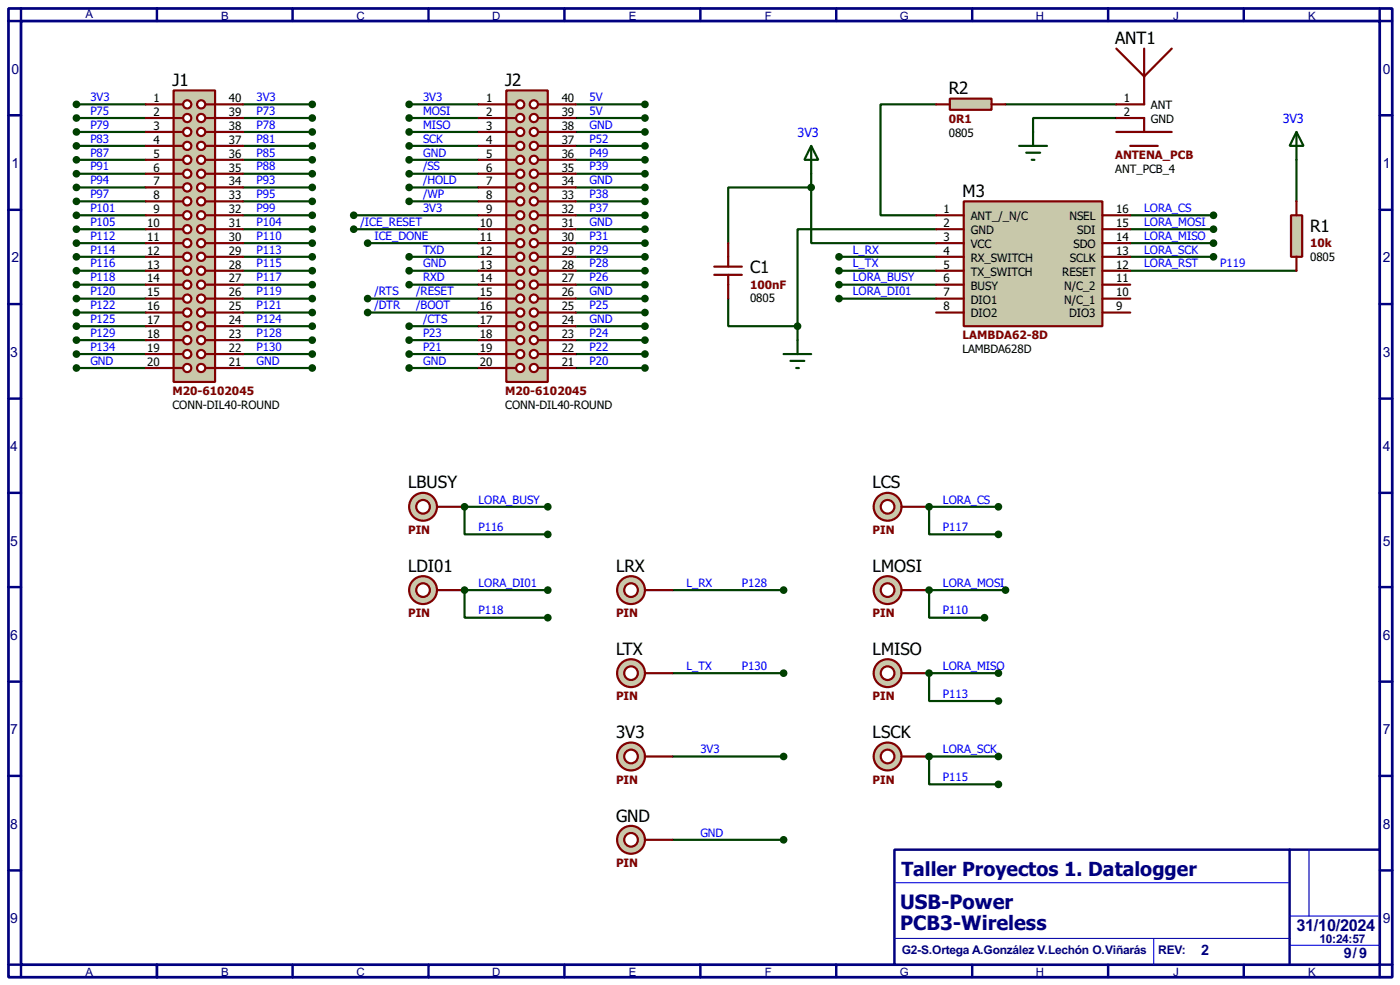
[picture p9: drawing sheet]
<svg xmlns="http://www.w3.org/2000/svg" width="256mm" height="180mm" viewBox="0 0 256 180" stroke-linecap="round" stroke-linejoin="round" font-family="sans-serif">
<path d="M1.6 1.6h253.5v177.3h-253.5zM3.9 3.9h248.9v172.7h-248.9z" fill="none" stroke="#000080" stroke-width=".5"/>
<path d="M3.9 1.6v2.3h-2.3M28.8 1.6v2.3" fill="none" stroke="#000080" stroke-width=".45"/>
<path d="M163.9 155.5h88.9v21.1h-88.9z" fill="#fff" stroke="#000080" stroke-width=".45"/>
<g fill="none" stroke="#000080" stroke-width=".45">
<path d="M53.6 1.6v2.3M78.5 1.6v2.3M103.4 1.6v2.3M128.3 1.6v2.3M153.2 1.6v2.3M178.1 1.6v2.3M203 1.6v2.3M227.9 1.6v2.3M252.8 1.6v2.3h2.3M1.6 21.1h2.3M1.6 38.4h2.3M252.8 21.1h2.3"/>
<path d="M252.8 38.4h2.3M1.6 55.7h2.3M252.8 55.7h2.3M1.6 73h2.3M252.8 73h2.3M1.6 90.2h2.3M252.8 90.2h2.3M1.6 107.5h2.3M252.8 107.5h2.3M1.6 124.8h2.3M252.8 124.8h2.3M1.6 142h2.3"/>
<path d="M1.6 159.3h2.3M236.3 155.5v21.1M252.8 142h2.3M252.8 159.3h2.3M1.6 176.6h2.3v2.3M28.8 176.6v2.3M53.6 176.6v2.3M78.5 176.6v2.3M103.4 176.6v2.3M128.3 176.6v2.3M153.2 176.6v2.3M178.1 176.6v2.3"/>
<path d="M203 176.6v2.3M227.9 176.6v2.3M255.1 176.6h-2.3v2.3"/>
</g>
<path d="M239.8 155.5v12.2M163.9 171.8h72.4M164.1 161.6h71.9M211.4 171.8v4.8M236.3 167.7h16.2M236.3 173h16.5" fill="none" stroke="#0000c0" stroke-width=".2"/>
<g fill="none" stroke="#004000" stroke-width=".4">
<path d="M14 19.1h12.7M44.5 19.1h12.7M75 19.1h12.7M171.5 19.1h-10.2v20.3h10.2M14 21.6h12.7M14 24.2h12.7M14 26.7h12.7M14 29.3h12.7M14 31.8h12.7M14 34.3h12.7M14 36.9h12.7M14 39.4h12.7"/>
<path d="M44.5 21.6h12.7M44.5 24.2h12.7M44.5 26.7h12.7M44.5 29.3h12.7M44.5 31.8h12.7M44.5 34.3h12.7M44.5 36.9h12.7M44.5 39.4h12.7M64.8 39.4h22.9M75 21.6h12.7M75 24.2h12.7M75 26.7h12.7"/>
<path d="M75 29.3h12.7M75 31.8h12.7M75 34.3h12.7M75 36.9h12.7M105.5 21.6h12.7M105.5 24.2h12.7M105.5 26.7h12.7M105.5 29.3h12.7M105.5 31.8h12.7M105.5 34.3h12.7M105.5 36.9h12.7M105.5 39.4h12.7"/>
<path d="M148.6 34.3v10.2h22.9M148.6 34.3h-15.2v10.2M148.6 31.8v2.5M207.1 39.4h15.2M237.5 29.3v7.6M14 42h12.7M14 44.5h12.7M14 47h12.7M14 49.6h12.7M14 52.1h12.7M14 54.7h12.7M14 57.2h12.7"/>
<path d="M14 59.7h12.7M44.5 42h12.7M44.5 44.5h12.7M44.5 47h12.7M44.5 49.6h12.7M44.5 52.1h12.7M44.5 54.7h12.7M44.5 57.2h12.7M44.5 59.7h12.7M64.8 42h22.9M67.4 44.5h20.3M67.4 54.7h20.3"/>
<path d="M67.4 57.2h20.3M75 47h12.7M75 49.6h12.7M75 52.1h12.7M75 59.7h12.7M105.5 42h12.7M105.5 44.5h12.7M105.5 47h12.7M105.5 49.6h12.7M105.5 52.1h12.7M105.5 54.7h12.7M105.5 57.2h12.7"/>
<path d="M105.5 59.7h12.7M133.4 54.7v5h12.7M146.1 59.7v2.6M153.7 47h17.8M153.7 49.6h17.8M153.7 52.1h17.8M153.7 54.7h17.8M171.5 42h-25.4v17.7M207.1 42h15.2M207.1 44.5h15.2M207.1 47h15.2M207.1 49.6h30.4"/>
<path d="M14 62.3h12.7M14 64.8h12.7M14 67.4h12.7M44.5 62.3h12.7M44.5 64.8h12.7M44.5 67.4h12.7M75 62.3h12.7M75 64.8h12.7M75 67.4h12.7M105.5 62.3h12.7M105.5 64.8h12.7M105.5 67.4h12.7"/>
<path d="M85.1 92.8h15.3"/>
</g>
<circle cx="85.1" cy="92.8" r=".2" fill="#004000"/>
<path d="M85.1 92.8v5h15.3M85.1 108h15.3" fill="none" stroke="#004000" stroke-width=".4"/>
<circle cx="85.1" cy="108" r=".2" fill="#004000"/>
<path d="M170.2 92.8h12.7M85.1 108v5.1h15.3M123.2 108h20.4M123.2 123.2h20.4M123.2 138.5h20.4M123.2 153.7h20.4" fill="none" stroke="#004000" stroke-width=".4"/>
<circle cx="170.2" cy="92.8" r=".2" fill="#004000"/>
<path d="M170.2 92.8v5h12.7M170.2 108h14" fill="none" stroke="#004000" stroke-width=".4"/>
<circle cx="170.2" cy="108" r=".2" fill="#004000"/>
<path d="M170.2 108v5.1h10.2M170.2 123.2h12.7" fill="none" stroke="#004000" stroke-width=".4"/>
<circle cx="170.2" cy="123.2" r=".2" fill="#004000"/>
<path d="M170.2 123.2v5.1h12.7M170.2 138.5h12.7" fill="none" stroke="#004000" stroke-width=".4"/>
<circle cx="170.2" cy="138.5" r=".2" fill="#004000"/>
<path d="M105.5 19.1h12.7M184.2 19.1h20.3M204.5 21.6h-15.2v2.6M170.2 138.5v5.1h12.7" fill="none" stroke="#004000" stroke-width=".4"/>
<path d="M31.8 16.6h7.6v53.3h-7.6z" fill="#c8c8aa" stroke="#800000" stroke-width=".4"/>
<path d="M31.8 19.1h1.8" fill="none" stroke="#800000" stroke-width=".4"/>
<circle cx="34.3" cy="19.1" r=".75" fill="#feffff" stroke="#800000" stroke-width=".4"/>
<path d="M31.8 21.6h1.8" fill="none" stroke="#800000" stroke-width=".4"/>
<circle cx="34.3" cy="21.6" r=".75" fill="#feffff" stroke="#800000" stroke-width=".4"/>
<path d="M31.8 24.2h1.8" fill="none" stroke="#800000" stroke-width=".4"/>
<circle cx="34.3" cy="24.2" r=".75" fill="#feffff" stroke="#800000" stroke-width=".4"/>
<path d="M31.8 26.7h1.8" fill="none" stroke="#800000" stroke-width=".4"/>
<circle cx="34.3" cy="26.7" r=".75" fill="#feffff" stroke="#800000" stroke-width=".4"/>
<path d="M37.6 19.1h1.8" fill="none" stroke="#800000" stroke-width=".4"/>
<circle cx="36.8" cy="19.1" r=".75" fill="#feffff" stroke="#800000" stroke-width=".4"/>
<path d="M37.6 21.6h1.8" fill="none" stroke="#800000" stroke-width=".4"/>
<circle cx="36.8" cy="21.6" r=".75" fill="#feffff" stroke="#800000" stroke-width=".4"/>
<path d="M37.6 24.2h1.8" fill="none" stroke="#800000" stroke-width=".4"/>
<circle cx="36.8" cy="24.2" r=".75" fill="#feffff" stroke="#800000" stroke-width=".4"/>
<path d="M37.6 26.7h1.8" fill="none" stroke="#800000" stroke-width=".4"/>
<circle cx="36.8" cy="26.7" r=".75" fill="#feffff" stroke="#800000" stroke-width=".4"/>
<path d="M31.8 29.3h1.8" fill="none" stroke="#800000" stroke-width=".4"/>
<circle cx="34.3" cy="29.3" r=".75" fill="#feffff" stroke="#800000" stroke-width=".4"/>
<path d="M37.6 29.3h1.8" fill="none" stroke="#800000" stroke-width=".4"/>
<circle cx="36.8" cy="29.3" r=".75" fill="#feffff" stroke="#800000" stroke-width=".4"/>
<path d="M31.8 31.8h1.8" fill="none" stroke="#800000" stroke-width=".4"/>
<circle cx="34.3" cy="31.8" r=".75" fill="#feffff" stroke="#800000" stroke-width=".4"/>
<path d="M37.6 31.8h1.8" fill="none" stroke="#800000" stroke-width=".4"/>
<circle cx="36.8" cy="31.8" r=".75" fill="#feffff" stroke="#800000" stroke-width=".4"/>
<path d="M31.8 34.3h1.8" fill="none" stroke="#800000" stroke-width=".4"/>
<circle cx="34.3" cy="34.3" r=".75" fill="#feffff" stroke="#800000" stroke-width=".4"/>
<path d="M37.6 34.3h1.8" fill="none" stroke="#800000" stroke-width=".4"/>
<circle cx="36.8" cy="34.3" r=".75" fill="#feffff" stroke="#800000" stroke-width=".4"/>
<path d="M31.8 36.9h1.8" fill="none" stroke="#800000" stroke-width=".4"/>
<circle cx="34.3" cy="36.9" r=".75" fill="#feffff" stroke="#800000" stroke-width=".4"/>
<path d="M37.6 36.9h1.8" fill="none" stroke="#800000" stroke-width=".4"/>
<circle cx="36.8" cy="36.9" r=".75" fill="#feffff" stroke="#800000" stroke-width=".4"/>
<path d="M31.8 39.4h1.8" fill="none" stroke="#800000" stroke-width=".4"/>
<circle cx="34.3" cy="39.4" r=".75" fill="#feffff" stroke="#800000" stroke-width=".4"/>
<path d="M37.6 39.4h1.8" fill="none" stroke="#800000" stroke-width=".4"/>
<circle cx="36.8" cy="39.4" r=".75" fill="#feffff" stroke="#800000" stroke-width=".4"/>
<path d="M31.8 42h1.8" fill="none" stroke="#800000" stroke-width=".4"/>
<circle cx="34.3" cy="42" r=".75" fill="#feffff" stroke="#800000" stroke-width=".4"/>
<path d="M37.6 42h1.8" fill="none" stroke="#800000" stroke-width=".4"/>
<circle cx="36.8" cy="42" r=".75" fill="#feffff" stroke="#800000" stroke-width=".4"/>
<path d="M31.8 44.5h1.8" fill="none" stroke="#800000" stroke-width=".4"/>
<circle cx="34.3" cy="44.5" r=".75" fill="#feffff" stroke="#800000" stroke-width=".4"/>
<path d="M37.6 44.5h1.8" fill="none" stroke="#800000" stroke-width=".4"/>
<circle cx="36.8" cy="44.5" r=".75" fill="#feffff" stroke="#800000" stroke-width=".4"/>
<path d="M31.8 47h1.8" fill="none" stroke="#800000" stroke-width=".4"/>
<circle cx="34.3" cy="47" r=".75" fill="#feffff" stroke="#800000" stroke-width=".4"/>
<path d="M37.6 47h1.8" fill="none" stroke="#800000" stroke-width=".4"/>
<circle cx="36.8" cy="47" r=".75" fill="#feffff" stroke="#800000" stroke-width=".4"/>
<path d="M31.8 49.6h1.8" fill="none" stroke="#800000" stroke-width=".4"/>
<circle cx="34.3" cy="49.6" r=".75" fill="#feffff" stroke="#800000" stroke-width=".4"/>
<path d="M37.6 49.6h1.8" fill="none" stroke="#800000" stroke-width=".4"/>
<circle cx="36.8" cy="49.6" r=".75" fill="#feffff" stroke="#800000" stroke-width=".4"/>
<path d="M31.8 52.1h1.8" fill="none" stroke="#800000" stroke-width=".4"/>
<circle cx="34.3" cy="52.1" r=".75" fill="#feffff" stroke="#800000" stroke-width=".4"/>
<path d="M37.6 52.1h1.8" fill="none" stroke="#800000" stroke-width=".4"/>
<circle cx="36.8" cy="52.1" r=".75" fill="#feffff" stroke="#800000" stroke-width=".4"/>
<path d="M31.8 54.7h1.8" fill="none" stroke="#800000" stroke-width=".4"/>
<circle cx="34.3" cy="54.7" r=".75" fill="#feffff" stroke="#800000" stroke-width=".4"/>
<path d="M37.6 54.7h1.8" fill="none" stroke="#800000" stroke-width=".4"/>
<circle cx="36.8" cy="54.7" r=".75" fill="#feffff" stroke="#800000" stroke-width=".4"/>
<path d="M31.8 57.2h1.8" fill="none" stroke="#800000" stroke-width=".4"/>
<circle cx="34.3" cy="57.2" r=".75" fill="#feffff" stroke="#800000" stroke-width=".4"/>
<path d="M37.6 57.2h1.8" fill="none" stroke="#800000" stroke-width=".4"/>
<circle cx="36.8" cy="57.2" r=".75" fill="#feffff" stroke="#800000" stroke-width=".4"/>
<path d="M31.8 59.7h1.8" fill="none" stroke="#800000" stroke-width=".4"/>
<circle cx="34.3" cy="59.7" r=".75" fill="#feffff" stroke="#800000" stroke-width=".4"/>
<path d="M37.6 59.7h1.8" fill="none" stroke="#800000" stroke-width=".4"/>
<circle cx="36.8" cy="59.7" r=".75" fill="#feffff" stroke="#800000" stroke-width=".4"/>
<path d="M31.8 62.3h1.8" fill="none" stroke="#800000" stroke-width=".4"/>
<circle cx="34.3" cy="62.3" r=".75" fill="#feffff" stroke="#800000" stroke-width=".4"/>
<path d="M37.6 62.3h1.8" fill="none" stroke="#800000" stroke-width=".4"/>
<circle cx="36.8" cy="62.3" r=".75" fill="#feffff" stroke="#800000" stroke-width=".4"/>
<path d="M31.8 64.8h1.8" fill="none" stroke="#800000" stroke-width=".4"/>
<circle cx="34.3" cy="64.8" r=".75" fill="#feffff" stroke="#800000" stroke-width=".4"/>
<path d="M37.6 64.8h1.8" fill="none" stroke="#800000" stroke-width=".4"/>
<circle cx="36.8" cy="64.8" r=".75" fill="#feffff" stroke="#800000" stroke-width=".4"/>
<path d="M31.8 67.4h1.8" fill="none" stroke="#800000" stroke-width=".4"/>
<circle cx="34.3" cy="67.4" r=".75" fill="#feffff" stroke="#800000" stroke-width=".4"/>
<path d="M37.6 67.4h1.8" fill="none" stroke="#800000" stroke-width=".4"/>
<circle cx="36.8" cy="67.4" r=".75" fill="#feffff" stroke="#800000" stroke-width=".4"/>
<g fill="none" stroke="#800000" stroke-width=".4">
<path d="M26.7 19.1h5.1M39.4 19.1h5.1M26.7 21.6h5.1M26.7 24.2h5.1M26.7 26.7h5.1M26.7 29.3h5.1M26.7 31.8h5.1M26.7 34.3h5.1M26.7 36.9h5.1M26.7 39.4h5.1M39.4 21.6h5.1M39.4 24.2h5.1"/>
<path d="M39.4 26.7h5.1M39.4 29.3h5.1M39.4 31.8h5.1M39.4 34.3h5.1M39.4 36.9h5.1M39.4 39.4h5.1M26.7 42h5.1M26.7 44.5h5.1M26.7 47h5.1M26.7 49.6h5.1M26.7 52.1h5.1M26.7 54.7h5.1"/>
<path d="M26.7 57.2h5.1M26.7 59.7h5.1M39.4 42h5.1M39.4 44.5h5.1M39.4 47h5.1M39.4 49.6h5.1M39.4 52.1h5.1M39.4 54.7h5.1M39.4 57.2h5.1M39.4 59.7h5.1M26.7 62.3h5.1M26.7 64.8h5.1"/>
<path d="M26.7 67.4h5.1M39.4 62.3h5.1M39.4 64.8h5.1M39.4 67.4h5.1"/>
</g>
<path d="M92.8 16.6h7.6v53.3h-7.6z" fill="#c8c8aa" stroke="#800000" stroke-width=".4"/>
<path d="M92.8 19.1h1.7" fill="none" stroke="#800000" stroke-width=".4"/>
<circle cx="95.3" cy="19.1" r=".75" fill="#feffff" stroke="#800000" stroke-width=".4"/>
<path d="M92.8 21.6h1.7" fill="none" stroke="#800000" stroke-width=".4"/>
<circle cx="95.3" cy="21.6" r=".75" fill="#feffff" stroke="#800000" stroke-width=".4"/>
<path d="M92.8 24.2h1.7" fill="none" stroke="#800000" stroke-width=".4"/>
<circle cx="95.3" cy="24.2" r=".75" fill="#feffff" stroke="#800000" stroke-width=".4"/>
<path d="M92.8 26.7h1.7" fill="none" stroke="#800000" stroke-width=".4"/>
<circle cx="95.3" cy="26.7" r=".75" fill="#feffff" stroke="#800000" stroke-width=".4"/>
<path d="M98.6 19.1h1.8" fill="none" stroke="#800000" stroke-width=".4"/>
<circle cx="97.8" cy="19.1" r=".75" fill="#feffff" stroke="#800000" stroke-width=".4"/>
<path d="M98.6 21.6h1.8" fill="none" stroke="#800000" stroke-width=".4"/>
<circle cx="97.8" cy="21.6" r=".75" fill="#feffff" stroke="#800000" stroke-width=".4"/>
<path d="M98.6 24.2h1.8" fill="none" stroke="#800000" stroke-width=".4"/>
<circle cx="97.8" cy="24.2" r=".75" fill="#feffff" stroke="#800000" stroke-width=".4"/>
<path d="M98.6 26.7h1.8" fill="none" stroke="#800000" stroke-width=".4"/>
<circle cx="97.8" cy="26.7" r=".75" fill="#feffff" stroke="#800000" stroke-width=".4"/>
<path d="M92.8 29.3h1.7" fill="none" stroke="#800000" stroke-width=".4"/>
<circle cx="95.3" cy="29.3" r=".75" fill="#feffff" stroke="#800000" stroke-width=".4"/>
<path d="M98.6 29.3h1.8" fill="none" stroke="#800000" stroke-width=".4"/>
<circle cx="97.8" cy="29.3" r=".75" fill="#feffff" stroke="#800000" stroke-width=".4"/>
<path d="M92.8 31.8h1.7" fill="none" stroke="#800000" stroke-width=".4"/>
<circle cx="95.3" cy="31.8" r=".75" fill="#feffff" stroke="#800000" stroke-width=".4"/>
<path d="M98.6 31.8h1.8" fill="none" stroke="#800000" stroke-width=".4"/>
<circle cx="97.8" cy="31.8" r=".75" fill="#feffff" stroke="#800000" stroke-width=".4"/>
<path d="M92.8 34.3h1.7" fill="none" stroke="#800000" stroke-width=".4"/>
<circle cx="95.3" cy="34.3" r=".75" fill="#feffff" stroke="#800000" stroke-width=".4"/>
<path d="M98.6 34.3h1.8" fill="none" stroke="#800000" stroke-width=".4"/>
<circle cx="97.8" cy="34.3" r=".75" fill="#feffff" stroke="#800000" stroke-width=".4"/>
<path d="M92.8 36.9h1.7" fill="none" stroke="#800000" stroke-width=".4"/>
<circle cx="95.3" cy="36.9" r=".75" fill="#feffff" stroke="#800000" stroke-width=".4"/>
<path d="M98.6 36.9h1.8" fill="none" stroke="#800000" stroke-width=".4"/>
<circle cx="97.8" cy="36.9" r=".75" fill="#feffff" stroke="#800000" stroke-width=".4"/>
<path d="M92.8 39.4h1.7" fill="none" stroke="#800000" stroke-width=".4"/>
<circle cx="95.3" cy="39.4" r=".75" fill="#feffff" stroke="#800000" stroke-width=".4"/>
<path d="M98.6 39.4h1.8" fill="none" stroke="#800000" stroke-width=".4"/>
<circle cx="97.8" cy="39.4" r=".75" fill="#feffff" stroke="#800000" stroke-width=".4"/>
<path d="M92.8 42h1.7" fill="none" stroke="#800000" stroke-width=".4"/>
<circle cx="95.3" cy="42" r=".75" fill="#feffff" stroke="#800000" stroke-width=".4"/>
<path d="M98.6 42h1.8" fill="none" stroke="#800000" stroke-width=".4"/>
<circle cx="97.8" cy="42" r=".75" fill="#feffff" stroke="#800000" stroke-width=".4"/>
<path d="M92.8 44.5h1.7" fill="none" stroke="#800000" stroke-width=".4"/>
<circle cx="95.3" cy="44.5" r=".75" fill="#feffff" stroke="#800000" stroke-width=".4"/>
<path d="M98.6 44.5h1.8" fill="none" stroke="#800000" stroke-width=".4"/>
<circle cx="97.8" cy="44.5" r=".75" fill="#feffff" stroke="#800000" stroke-width=".4"/>
<path d="M92.8 47h1.7" fill="none" stroke="#800000" stroke-width=".4"/>
<circle cx="95.3" cy="47" r=".75" fill="#feffff" stroke="#800000" stroke-width=".4"/>
<path d="M98.6 47h1.8" fill="none" stroke="#800000" stroke-width=".4"/>
<circle cx="97.8" cy="47" r=".75" fill="#feffff" stroke="#800000" stroke-width=".4"/>
<path d="M92.8 49.6h1.7" fill="none" stroke="#800000" stroke-width=".4"/>
<circle cx="95.3" cy="49.6" r=".75" fill="#feffff" stroke="#800000" stroke-width=".4"/>
<path d="M98.6 49.6h1.8" fill="none" stroke="#800000" stroke-width=".4"/>
<circle cx="97.8" cy="49.6" r=".75" fill="#feffff" stroke="#800000" stroke-width=".4"/>
<path d="M92.8 52.1h1.7" fill="none" stroke="#800000" stroke-width=".4"/>
<circle cx="95.3" cy="52.1" r=".75" fill="#feffff" stroke="#800000" stroke-width=".4"/>
<path d="M98.6 52.1h1.8" fill="none" stroke="#800000" stroke-width=".4"/>
<circle cx="97.8" cy="52.1" r=".75" fill="#feffff" stroke="#800000" stroke-width=".4"/>
<path d="M92.8 54.7h1.7" fill="none" stroke="#800000" stroke-width=".4"/>
<circle cx="95.3" cy="54.7" r=".75" fill="#feffff" stroke="#800000" stroke-width=".4"/>
<path d="M98.6 54.7h1.8" fill="none" stroke="#800000" stroke-width=".4"/>
<circle cx="97.8" cy="54.7" r=".75" fill="#feffff" stroke="#800000" stroke-width=".4"/>
<path d="M92.8 57.2h1.7" fill="none" stroke="#800000" stroke-width=".4"/>
<circle cx="95.3" cy="57.2" r=".75" fill="#feffff" stroke="#800000" stroke-width=".4"/>
<path d="M98.6 57.2h1.8" fill="none" stroke="#800000" stroke-width=".4"/>
<circle cx="97.8" cy="57.2" r=".75" fill="#feffff" stroke="#800000" stroke-width=".4"/>
<path d="M92.8 59.7h1.7" fill="none" stroke="#800000" stroke-width=".4"/>
<circle cx="95.3" cy="59.7" r=".75" fill="#feffff" stroke="#800000" stroke-width=".4"/>
<path d="M98.6 59.7h1.8" fill="none" stroke="#800000" stroke-width=".4"/>
<circle cx="97.8" cy="59.7" r=".75" fill="#feffff" stroke="#800000" stroke-width=".4"/>
<path d="M92.8 62.3h1.7" fill="none" stroke="#800000" stroke-width=".4"/>
<circle cx="95.3" cy="62.3" r=".75" fill="#feffff" stroke="#800000" stroke-width=".4"/>
<path d="M98.6 62.3h1.8" fill="none" stroke="#800000" stroke-width=".4"/>
<circle cx="97.8" cy="62.3" r=".75" fill="#feffff" stroke="#800000" stroke-width=".4"/>
<path d="M92.8 64.8h1.7" fill="none" stroke="#800000" stroke-width=".4"/>
<circle cx="95.3" cy="64.8" r=".75" fill="#feffff" stroke="#800000" stroke-width=".4"/>
<path d="M98.6 64.8h1.8" fill="none" stroke="#800000" stroke-width=".4"/>
<circle cx="97.8" cy="64.8" r=".75" fill="#feffff" stroke="#800000" stroke-width=".4"/>
<path d="M92.8 67.4h1.7" fill="none" stroke="#800000" stroke-width=".4"/>
<circle cx="95.3" cy="67.4" r=".75" fill="#feffff" stroke="#800000" stroke-width=".4"/>
<path d="M98.6 67.4h1.8" fill="none" stroke="#800000" stroke-width=".4"/>
<circle cx="97.8" cy="67.4" r=".75" fill="#feffff" stroke="#800000" stroke-width=".4"/>
<g fill="none" stroke="#800000" stroke-width=".4">
<path d="M87.7 19.1h5.1M100.4 19.1h5.1M87.7 21.6h5.1M87.7 24.2h5.1M87.7 26.7h5.1M87.7 29.3h5.1M87.7 31.8h5.1M87.7 34.3h5.1M87.7 36.9h5.1M87.7 39.4h5.1M100.4 21.6h5.1M100.4 24.2h5.1"/>
<path d="M100.4 26.7h5.1M100.4 29.3h5.1M100.4 31.8h5.1M100.4 34.3h5.1M100.4 36.9h5.1M100.4 39.4h5.1M87.7 42h5.1M87.7 44.5h5.1M87.7 47h5.1M87.7 49.6h5.1M87.7 52.1h5.1M87.7 54.7h5.1"/>
<path d="M87.7 57.2h5.1M87.7 59.7h5.1M100.4 42h5.1M100.4 44.5h5.1M100.4 47h5.1M100.4 49.6h5.1M100.4 52.1h5.1M100.4 54.7h5.1M100.4 57.2h5.1M100.4 59.7h5.1M87.7 62.3h5.1M87.7 64.8h5.1"/>
<path d="M87.7 67.4h5.1M100.4 62.3h5.1M100.4 64.8h5.1M100.4 67.4h5.1"/>
</g>
<g fill="#004000" stroke="#004000" stroke-width=".4">
<circle cx="14" cy="19.1" r=".5"/>
<circle cx="14" cy="21.6" r=".5"/>
<circle cx="14" cy="24.2" r=".5"/>
<circle cx="14" cy="26.7" r=".5"/>
<circle cx="14" cy="29.3" r=".5"/>
<circle cx="14" cy="31.8" r=".5"/>
<circle cx="14" cy="34.3" r=".5"/>
<circle cx="14" cy="36.9" r=".5"/>
<circle cx="14" cy="39.4" r=".5"/>
<circle cx="14" cy="42" r=".5"/>
<circle cx="14" cy="44.5" r=".5"/>
<circle cx="14" cy="47" r=".5"/>
<circle cx="14" cy="49.6" r=".5"/>
<circle cx="14" cy="52.1" r=".5"/>
<circle cx="14" cy="54.7" r=".5"/>
<circle cx="14" cy="57.2" r=".5"/>
<circle cx="14" cy="59.7" r=".5"/>
<circle cx="14" cy="62.3" r=".5"/>
<circle cx="14" cy="64.8" r=".5"/>
<circle cx="14" cy="67.4" r=".5"/>
<circle cx="57.2" cy="19.1" r=".5"/>
<circle cx="57.2" cy="21.6" r=".5"/>
<circle cx="57.2" cy="24.2" r=".5"/>
<circle cx="57.2" cy="26.7" r=".5"/>
<circle cx="57.2" cy="29.3" r=".5"/>
<circle cx="57.2" cy="31.8" r=".5"/>
<circle cx="57.2" cy="34.3" r=".5"/>
<circle cx="57.2" cy="36.9" r=".5"/>
<circle cx="57.2" cy="39.4" r=".5"/>
<circle cx="57.2" cy="42" r=".5"/>
<circle cx="57.2" cy="44.5" r=".5"/>
<circle cx="57.2" cy="47" r=".5"/>
<circle cx="57.2" cy="49.6" r=".5"/>
<circle cx="57.2" cy="52.1" r=".5"/>
<circle cx="57.2" cy="54.7" r=".5"/>
<circle cx="57.2" cy="57.2" r=".5"/>
<circle cx="57.2" cy="59.7" r=".5"/>
<circle cx="57.2" cy="62.3" r=".5"/>
<circle cx="57.2" cy="64.8" r=".5"/>
<circle cx="57.2" cy="67.4" r=".5"/>
<circle cx="74.9" cy="19.1" r=".5"/>
<circle cx="74.9" cy="21.6" r=".5"/>
<circle cx="74.9" cy="24.2" r=".5"/>
<circle cx="74.9" cy="26.7" r=".5"/>
<circle cx="74.9" cy="29.3" r=".5"/>
<circle cx="74.9" cy="31.8" r=".5"/>
<circle cx="74.9" cy="34.3" r=".5"/>
<circle cx="74.9" cy="36.9" r=".5"/>
<circle cx="64.8" cy="39.4" r=".5"/>
<circle cx="64.8" cy="42" r=".5"/>
<circle cx="67.3" cy="44.5" r=".5"/>
<circle cx="74.9" cy="47" r=".5"/>
<circle cx="74.9" cy="49.6" r=".5"/>
<circle cx="74.9" cy="52.1" r=".5"/>
<circle cx="67.3" cy="54.7" r=".5"/>
<circle cx="67.3" cy="57.2" r=".5"/>
<circle cx="74.9" cy="59.7" r=".5"/>
<circle cx="74.9" cy="62.3" r=".5"/>
<circle cx="74.9" cy="64.8" r=".5"/>
<circle cx="74.9" cy="67.4" r=".5"/>
<circle cx="118.1" cy="21.6" r=".5"/>
<circle cx="118.1" cy="24.2" r=".5"/>
<circle cx="118.1" cy="26.7" r=".5"/>
<circle cx="118.1" cy="29.3" r=".5"/>
<circle cx="118.1" cy="31.8" r=".5"/>
<circle cx="118.1" cy="34.3" r=".5"/>
<circle cx="118.1" cy="36.9" r=".5"/>
<circle cx="118.1" cy="39.4" r=".5"/>
<circle cx="118.1" cy="42" r=".5"/>
<circle cx="118.1" cy="44.5" r=".5"/>
<circle cx="118.1" cy="47" r=".5"/>
<circle cx="118.1" cy="49.6" r=".5"/>
<circle cx="118.1" cy="52.1" r=".5"/>
<circle cx="118.1" cy="54.7" r=".5"/>
<circle cx="118.1" cy="57.2" r=".5"/>
<circle cx="118.1" cy="59.7" r=".5"/>
<circle cx="118.1" cy="62.3" r=".5"/>
<circle cx="118.1" cy="64.8" r=".5"/>
<circle cx="118.1" cy="67.4" r=".5"/>
</g>
<path d="M176.6 36.9h25.4v22.8h-25.4z" fill-rule="evenodd" fill="#c8c8aa" stroke="#800000" stroke-width=".4"/>
<g fill="none" stroke="#800000" stroke-width=".4">
<path d="M171.5 39.4h5.1M202 39.4h5.1M171.5 42h5.1M171.5 44.5h5.1M171.5 47h5.1M171.5 49.6h5.1M171.5 52.1h5.1M171.5 54.7h5.1M171.5 57.2h5.1M202 42h5.1M202 44.5h5.1M202 47h5.1"/>
<path d="M202 49.6h5.1M202 52.1h5.1M202 54.7h5.1M202 57.2h5.1"/>
</g>
<path d="M174 18.1h7.7v2h-7.7z" fill="#c8c8aa" stroke="#800000" stroke-width=".4"/>
<path d="M171.5 19.1h2.5M181.7 19.1h2.5" fill="none" stroke="#800000" stroke-width=".4"/>
<path d="M237.5 24.2l1.3 2.5h-2.5zM237.5 24.2v5.1" fill="none" stroke="#004000" stroke-width=".4"/>
<path d="M236.5 39.4h2.1v7.6h-2.1z" fill="#c8c8aa" stroke="#800000" stroke-width=".4"/>
<path d="M237.5 36.9v2.5M130.9 50.3h5M130.9 48.8h5M133.4 44.5v4.3M133.4 50.3v4.4M237.5 47v2.6" fill="none" stroke="#800000" stroke-width=".4"/>
<path d="M148.6 26.7l1.3 2.6h-2.5zM148.6 26.7v5.1M186.7 26.7h5.1M188 28h2.6M189 29.3h.5M189.3 24.2v2.5M143.6 64.8h5M144.8 66.1h2.6M145.9 67.4h.5M146.1 62.3v2.5" fill="none" stroke="#004000" stroke-width=".4"/>
<g fill="#004000" stroke="#004000" stroke-width=".4">
<circle cx="148.6" cy="34.3" r=".5"/>
<circle cx="146.1" cy="59.7" r=".5"/>
<circle cx="153.7" cy="47" r=".5"/>
<circle cx="153.7" cy="49.6" r=".5"/>
<circle cx="153.7" cy="52.1" r=".5"/>
<circle cx="153.7" cy="54.7" r=".5"/>
<circle cx="222.3" cy="39.4" r=".5"/>
<circle cx="222.3" cy="42" r=".5"/>
<circle cx="222.3" cy="44.5" r=".5"/>
<circle cx="222.3" cy="47" r=".5"/>
</g>
<circle cx="77.5" cy="92.8" r="2.55" fill="#c8c8aa" stroke="#800000" stroke-width=".4"/>
<circle cx="77.5" cy="92.8" r="1.25" fill="#feffff" stroke="#800000" stroke-width=".4"/>
<path d="M80.1 92.8h5" fill="none" stroke="#800000" stroke-width=".4"/>
<circle cx="77.5" cy="108" r="2.55" fill="#c8c8aa" stroke="#800000" stroke-width=".4"/>
<circle cx="77.5" cy="108" r="1.25" fill="#feffff" stroke="#800000" stroke-width=".4"/>
<path d="M80.1 108h5" fill="none" stroke="#800000" stroke-width=".4"/>
<circle cx="115.6" cy="108" r="2.55" fill="#c8c8aa" stroke="#800000" stroke-width=".4"/>
<circle cx="115.6" cy="108" r="1.25" fill="#feffff" stroke="#800000" stroke-width=".4"/>
<path d="M118.2 108h5" fill="none" stroke="#800000" stroke-width=".4"/>
<circle cx="115.6" cy="123.2" r="2.55" fill="#c8c8aa" stroke="#800000" stroke-width=".4"/>
<circle cx="115.6" cy="123.2" r="1.25" fill="#feffff" stroke="#800000" stroke-width=".4"/>
<path d="M118.2 123.2h5" fill="none" stroke="#800000" stroke-width=".4"/>
<circle cx="115.6" cy="138.5" r="2.55" fill="#c8c8aa" stroke="#800000" stroke-width=".4"/>
<circle cx="115.6" cy="138.5" r="1.25" fill="#feffff" stroke="#800000" stroke-width=".4"/>
<path d="M118.2 138.5h5" fill="none" stroke="#800000" stroke-width=".4"/>
<circle cx="115.6" cy="153.7" r="2.55" fill="#c8c8aa" stroke="#800000" stroke-width=".4"/>
<circle cx="115.6" cy="153.7" r="1.25" fill="#feffff" stroke="#800000" stroke-width=".4"/>
<path d="M118.2 153.7h5" fill="none" stroke="#800000" stroke-width=".4"/>
<circle cx="162.6" cy="92.8" r="2.55" fill="#c8c8aa" stroke="#800000" stroke-width=".4"/>
<circle cx="162.6" cy="92.8" r="1.25" fill="#feffff" stroke="#800000" stroke-width=".4"/>
<path d="M165.2 92.8h5" fill="none" stroke="#800000" stroke-width=".4"/>
<circle cx="162.6" cy="108" r="2.55" fill="#c8c8aa" stroke="#800000" stroke-width=".4"/>
<circle cx="162.6" cy="108" r="1.25" fill="#feffff" stroke="#800000" stroke-width=".4"/>
<path d="M165.2 108h5" fill="none" stroke="#800000" stroke-width=".4"/>
<circle cx="162.6" cy="123.2" r="2.55" fill="#c8c8aa" stroke="#800000" stroke-width=".4"/>
<circle cx="162.6" cy="123.2" r="1.25" fill="#feffff" stroke="#800000" stroke-width=".4"/>
<path d="M165.2 123.2h5" fill="none" stroke="#800000" stroke-width=".4"/>
<circle cx="162.6" cy="138.5" r="2.55" fill="#c8c8aa" stroke="#800000" stroke-width=".4"/>
<circle cx="162.6" cy="138.5" r="1.25" fill="#feffff" stroke="#800000" stroke-width=".4"/>
<path d="M204.5 8.9l5.1 5.1 5.1-5.1M209.6 8.9v10.2h-5.1M204.5 21.6h5.1v2.6M204.5 24.2h10.2M207.1 26.7h5M165.2 138.5h5" fill="none" stroke="#800000" stroke-width=".4"/>
<g fill="#004000" stroke="#004000" stroke-width=".4">
<circle cx="100.3" cy="92.8" r=".5"/>
<circle cx="85.1" cy="92.8" r=".5"/>
<circle cx="100.3" cy="97.8" r=".5"/>
<circle cx="100.3" cy="108" r=".5"/>
<circle cx="85.1" cy="108" r=".5"/>
<circle cx="100.3" cy="113.1" r=".5"/>
<circle cx="143.5" cy="108" r=".5"/>
<circle cx="143.5" cy="123.2" r=".5"/>
<circle cx="143.5" cy="138.5" r=".5"/>
<circle cx="143.5" cy="153.7" r=".5"/>
<circle cx="182.9" cy="92.8" r=".5"/>
<circle cx="170.2" cy="92.8" r=".5"/>
<circle cx="182.9" cy="97.8" r=".5"/>
<circle cx="184.2" cy="108" r=".5"/>
<circle cx="170.2" cy="108" r=".5"/>
<circle cx="180.3" cy="113.1" r=".5"/>
<circle cx="182.9" cy="123.2" r=".5"/>
<circle cx="170.2" cy="123.2" r=".5"/>
<circle cx="182.9" cy="128.3" r=".5"/>
<circle cx="182.9" cy="138.5" r=".5"/>
<circle cx="170.2" cy="138.5" r=".5"/>
<circle cx="182.9" cy="143.6" r=".5"/>
<circle cx="118.1" cy="19.1" r=".5"/>
</g>
<g font-size="4.4" fill="#000080">
<text x="164.9" y="166.5">USB-Power</text>
<text x="164.9" y="170.3">PCB3-Wireless</text>
</g>
<text font-size="4.3" fill="#000080" x="165.2" y="160.3">Taller Proyectos 1. Datalogger</text>
<g font-size="3.8">
<text x="204.3" y="8.1">ANT1</text>
<text x="31.6" y="15.7">J1</text>
<text x="92.6" y="15.7">J2</text>
<text x="173.8" y="17.3">R2</text>
<text x="176.4" y="36">M3</text>
<text x="240" y="42.4">R1</text>
<text x="137.4" y="50">C1</text>
<text x="74.8" y="89.4">LBUSY</text>
<text x="159.9" y="89.4">LCS</text>
<text x="74.8" y="104.7">LDI01</text>
<text x="112.9" y="104.7">LRX</text>
<text x="159.9" y="104.7">LMOSI</text>
<text x="112.9" y="119.9">LTX</text>
<text x="159.9" y="119.9">LMISO</text>
<text x="112.9" y="135.1">3V3</text>
<text x="159.9" y="135.1">LSCK</text>
<text x="112.9" y="150.4">GND</text>
</g>
<text font-size="3.4" fill="#000080" x="237.5" y="170.3">31/10/2024</text>
<g font-size="3" fill="#000080">
<text x="220.1" y="174.8">2</text>
<text x="246.2" y="175.3">9/9</text>
</g>
<g font-size="2.9" fill="#000080">
<text x="2.1" y="13.5">0</text>
<text x="253.4" y="13.5">0</text>
<text x="2.1" y="30.7">1</text>
<text x="253.4" y="30.7">1</text>
<text x="2.1" y="48">2</text>
<text x="253.4" y="48">2</text>
<text x="1.9" y="65.3">3</text>
<text x="253.4" y="65.3">3</text>
<text x="1.9" y="82.5">4</text>
<text x="253.4" y="82.5">4</text>
<text x="1.9" y="99.9">5</text>
<text x="253.4" y="99.9">5</text>
<text x="1.9" y="117.1">6</text>
<text x="253.4" y="117.1">6</text>
<text x="1.9" y="134.4">7</text>
<text x="253.4" y="134.4">7</text>
<text x="1.9" y="151.7">8</text>
<text x="253.4" y="151.7">8</text>
<text x="1.9" y="168.9">9</text>
<text x="253.4" y="168.9">9</text>
</g>
<g font-size="2.8" fill="#00f">
<text x="235" y="22.6">3V3</text>
<text x="146.1" y="25.2">3V3</text>
</g>
<g font-size="2.6" fill="#00f">
<text x="16.6" y="18.5">3V3</text>
<text x="16.6" y="21">P75</text>
<text x="16.6" y="23.6">P79</text>
<text x="47" y="18.5">3V3</text>
<text x="47" y="21">P73</text>
<text x="47" y="23.6">P78</text>
<text x="77.5" y="18.5">3V3</text>
<text x="77.5" y="21">MOSI</text>
<text x="77.5" y="23.6">MISO</text>
<text x="108" y="21">5V</text>
<text x="108" y="23.6">GND</text>
<text x="108" y="18.5">5V</text>
<text x="16.6" y="26.1">P83</text>
<text x="16.6" y="28.6">P87</text>
<text x="47" y="26.1">P81</text>
<text x="47" y="28.6">P85</text>
<text x="77.5" y="26.1">SCK</text>
<text x="77.5" y="28.6">GND</text>
<text x="108" y="26.1">P52</text>
<text x="108" y="28.6">P49</text>
<text x="16.6" y="31.2">P91</text>
<text x="16.6" y="33.7">P94</text>
<text x="47" y="31.2">P88</text>
<text x="47" y="33.7">P93</text>
<text x="77.5" y="31.2">/SS</text>
<text x="77.5" y="33.7">/HOLD</text>
<text x="108" y="31.2">P39</text>
<text x="108" y="33.7">GND</text>
<text x="16.6" y="36.3">P97</text>
<text x="16.6" y="38.8">P101</text>
<text x="16.6" y="41.3">P105</text>
<text x="47" y="36.3">P95</text>
<text x="47" y="38.8">P99</text>
<text x="47" y="41.3">P104</text>
<text x="66.1" y="41.3">/ICE_RESET</text>
<text x="77.5" y="36.3">/WP</text>
<text x="77.5" y="38.8">3V3</text>
<text x="108" y="36.3">P38</text>
<text x="108" y="38.8">P37</text>
<text x="108" y="41.3">GND</text>
<text x="209.6" y="38.8">LORA_CS</text>
<text x="209.6" y="41.3">LORA_MOSI</text>
<text x="16.6" y="43.9">P112</text>
<text x="16.6" y="46.4">P114</text>
<text x="47" y="43.9">P110</text>
<text x="47" y="46.4">P113</text>
<text x="68.6" y="43.9">ICE_DONE</text>
<text x="77.5" y="46.4">TXD</text>
<text x="108" y="43.9">P31</text>
<text x="108" y="46.4">P29</text>
<text x="156.3" y="46.4">L_RX</text>
<text x="209.6" y="43.9">LORA_MISO</text>
<text x="209.6" y="46.4">LORA_SCK</text>
<text x="16.6" y="49">P116</text>
<text x="16.6" y="51.5">P118</text>
<text x="47" y="49">P115</text>
<text x="47" y="51.5">P117</text>
<text x="77.5" y="49">GND</text>
<text x="77.5" y="51.5">RXD</text>
<text x="108" y="49">P28</text>
<text x="108" y="51.5">P26</text>
<text x="156.3" y="49">L_TX</text>
<text x="156.3" y="51.5">LORA_BUSY</text>
<text x="209.6" y="49">LORA_RST</text>
<text x="223.6" y="49">P119</text>
<text x="16.6" y="54">P120</text>
<text x="16.6" y="56.6">P122</text>
<text x="16.6" y="59.1">P125</text>
<text x="47" y="54">P119</text>
<text x="47" y="56.6">P121</text>
<text x="47" y="59.1">P124</text>
<text x="68.6" y="54">/RTS</text>
<text x="68.6" y="56.6">/DTR</text>
<text x="76.3" y="54">/RESET</text>
<text x="76.3" y="56.6">/BOOT</text>
<text x="77.5" y="59.1">/CTS</text>
<text x="108" y="54">GND</text>
<text x="108" y="56.6">P25</text>
<text x="108" y="59.1">GND</text>
<text x="156.3" y="54">LORA_DI01</text>
<text x="16.6" y="61.7">P129</text>
<text x="16.6" y="64.2">P134</text>
<text x="47" y="61.7">P128</text>
<text x="47" y="64.2">P130</text>
<text x="77.5" y="61.7">P23</text>
<text x="77.5" y="64.2">P21</text>
<text x="108" y="61.7">P24</text>
<text x="108" y="64.2">P22</text>
<text x="16.6" y="66.7">GND</text>
<text x="47" y="66.7">GND</text>
<text x="77.5" y="66.7">GND</text>
<text x="108" y="66.7">P20</text>
<text x="87.7" y="92.2">LORA_BUSY</text>
<text x="172.8" y="92.2">LORA_CS</text>
<text x="87.7" y="97.2">P116</text>
<text x="172.8" y="97.2">P117</text>
<text x="87.7" y="107.4">LORA_DI01</text>
<text x="125.8" y="107.4">L_RX</text>
<text x="135.9" y="107.4">P128</text>
<text x="172.8" y="107.4">LORA_MOSI</text>
<text x="87.7" y="112.5">P118</text>
<text x="172.8" y="112.5">P110</text>
<text x="125.8" y="122.6">L_TX</text>
<text x="135.9" y="122.6">P130</text>
<text x="172.8" y="122.6">LORA_MISO</text>
<text x="172.8" y="127.7">P113</text>
<text x="128.3" y="137.9">3V3</text>
<text x="172.8" y="137.9">LORA_SCK</text>
<text x="172.8" y="143">P115</text>
<text x="128.3" y="153.1">GND</text>
</g>
<g font-size="2.6">
<text x="28.1" y="18.7">1</text>
<text x="28.1" y="21.2">2</text>
<text x="28.1" y="23.8">3</text>
<text x="42" y="18.7">40</text>
<text x="42" y="21.2">39</text>
<text x="42" y="23.8">38</text>
<text x="89.1" y="18.7">1</text>
<text x="89.1" y="21.2">2</text>
<text x="89.1" y="23.8">3</text>
<text x="102.9" y="18.7">40</text>
<text x="102.9" y="21.2">39</text>
<text x="102.9" y="23.8">38</text>
<text x="205.9" y="18.7">1</text>
<text x="205.9" y="21.2">2</text>
<text x="210.9" y="20">ANT</text>
<text x="210.9" y="22.5">GND</text>
<text x="28.1" y="26.3">4</text>
<text x="28.1" y="28.9">5</text>
<text x="42" y="26.3">37</text>
<text x="42" y="28.9">36</text>
<text x="89.1" y="26.3">4</text>
<text x="89.1" y="28.9">5</text>
<text x="102.9" y="26.3">37</text>
<text x="102.9" y="28.9">36</text>
<text x="173.8" y="25">0805</text>
<text x="28.1" y="31.4">6</text>
<text x="28.1" y="33.9">7</text>
<text x="42" y="31.4">35</text>
<text x="42" y="33.9">34</text>
<text x="89.1" y="31.4">6</text>
<text x="89.1" y="33.9">7</text>
<text x="102.9" y="31.4">35</text>
<text x="102.9" y="33.9">34</text>
<text x="204.3" y="31.7">ANT_PCB_4</text>
<text x="27" y="41.6">10</text>
<text x="28.1" y="36.5">8</text>
<text x="28.1" y="39">9</text>
<text x="42" y="36.5">33</text>
<text x="42" y="39">32</text>
<text x="42" y="41.6">31</text>
<text x="87.9" y="41.6">10</text>
<text x="89.1" y="36.5">8</text>
<text x="89.1" y="39">9</text>
<text x="102.9" y="36.5">33</text>
<text x="102.9" y="39">32</text>
<text x="102.9" y="41.6">31</text>
<text x="172.9" y="39">1</text>
<text x="172.9" y="41.6">2</text>
<text x="177.9" y="40.3">ANT_/_N/C</text>
<text x="195.9" y="40.3">NSEL</text>
<text x="204.5" y="41.6">15</text>
<text x="204.5" y="39">16</text>
<text x="27" y="44.1">11</text>
<text x="27" y="46.6">12</text>
<text x="42" y="44.1">30</text>
<text x="42" y="46.6">29</text>
<text x="87.9" y="44.1">11</text>
<text x="87.9" y="46.6">12</text>
<text x="102.9" y="44.1">30</text>
<text x="102.9" y="46.6">29</text>
<text x="172.9" y="44.1">3</text>
<text x="172.9" y="46.6">4</text>
<text x="177.9" y="42.9">GND</text>
<text x="177.9" y="45.4">VCC</text>
<text x="177.9" y="47.9">RX_SWITCH</text>
<text x="196" y="47.9">SCLK</text>
<text x="196.7" y="45.4">SDO</text>
<text x="197.4" y="42.9">SDI</text>
<text x="204.5" y="46.6">13</text>
<text x="204.5" y="44.1">14</text>
<text x="240" y="47.8">0805</text>
<text x="27" y="49.2">13</text>
<text x="27" y="51.7">14</text>
<text x="42" y="49.2">28</text>
<text x="42" y="51.7">27</text>
<text x="87.9" y="49.2">13</text>
<text x="87.9" y="51.7">14</text>
<text x="102.9" y="49.2">28</text>
<text x="102.9" y="51.7">27</text>
<text x="172.9" y="49.2">5</text>
<text x="172.9" y="51.7">6</text>
<text x="177.9" y="50.4">TX_SWITCH</text>
<text x="177.9" y="53">BUSY</text>
<text x="194.6" y="50.4">RESET</text>
<text x="195" y="53">N/C_2</text>
<text x="204.5" y="51.7">11</text>
<text x="204.5" y="49.2">12</text>
<text x="27" y="54.3">15</text>
<text x="27" y="56.8">16</text>
<text x="27" y="59.3">17</text>
<text x="42" y="54.3">26</text>
<text x="42" y="56.8">25</text>
<text x="42" y="59.3">24</text>
<text x="87.9" y="54.3">15</text>
<text x="87.9" y="56.8">16</text>
<text x="87.9" y="59.3">17</text>
<text x="102.9" y="54.3">26</text>
<text x="102.9" y="56.8">25</text>
<text x="102.9" y="59.3">24</text>
<text x="137.4" y="55.4">0805</text>
<text x="172.9" y="54.3">7</text>
<text x="172.9" y="56.8">8</text>
<text x="177.9" y="55.6">DIO1</text>
<text x="177.9" y="58.1">DIO2</text>
<text x="195" y="55.6">N/C_1</text>
<text x="195.9" y="58.1">DIO3</text>
<text x="204.5" y="56.8">9</text>
<text x="204.5" y="54.3">10</text>
<text x="27" y="61.9">18</text>
<text x="27" y="64.4">19</text>
<text x="42" y="61.9">23</text>
<text x="42" y="64.4">22</text>
<text x="87.9" y="61.9">18</text>
<text x="87.9" y="64.4">19</text>
<text x="102.9" y="61.9">23</text>
<text x="102.9" y="64.4">22</text>
<text x="176.4" y="64.7">LAMBDA628D</text>
<text x="27" y="67">20</text>
<text x="42" y="67">21</text>
<text x="87.9" y="67">20</text>
<text x="102.9" y="67">21</text>
<text x="31.6" y="74.8">CONN-DIL40-ROUND</text>
<text x="92.6" y="74.8">CONN-DIL40-ROUND</text>
</g>
<g font-size="2.6" fill="#800000">
<text x="173.8" y="22.5">0R1</text>
<text x="204.3" y="29.1">ANTENA_PCB</text>
<text x="240" y="45.2">10k</text>
<text x="137.4" y="52.9">100nF</text>
<text x="176.4" y="62.1">LAMBDA62-8D</text>
<text x="31.6" y="72.3">M20-6102045</text>
<text x="92.6" y="72.3">M20-6102045</text>
<text x="74.8" y="97.7">PIN</text>
<text x="159.9" y="97.7">PIN</text>
<text x="74.8" y="112.9">PIN</text>
<text x="112.9" y="112.9">PIN</text>
<text x="159.9" y="112.9">PIN</text>
<text x="112.9" y="128.2">PIN</text>
<text x="159.9" y="128.2">PIN</text>
<text x="112.9" y="143.4">PIN</text>
<text x="159.9" y="143.4">PIN</text>
<text x="112.9" y="158.7">PIN</text>
</g>
<g font-size="2.5" fill="#000080">
<text x="241.8" y="172.6">10:24:57</text>
<text x="165.2" y="174.6">G2-S.Ortega A.González V.Lechón O.Viñarás</text>
<text x="212.2" y="174.6">REV:</text>
</g>
<g font-size="2.4" fill="#000080">
<text x="15.6" y="3.4">A</text>
<text x="40.5" y="3.6">B</text>
<text x="65.3" y="3.6">C</text>
<text x="90.2" y="3.6">D</text>
<text x="115.2" y="3.6">E</text>
<text x="140.1" y="3.6">F</text>
<text x="164.8" y="3.6">G</text>
<text x="189.8" y="3.6">H</text>
<text x="214.9" y="3.6">J</text>
<text x="239.6" y="3.6">K</text>
<text x="15.6" y="178.7">A</text>
<text x="40.5" y="178.7">B</text>
<text x="65.3" y="178.7">C</text>
<text x="90.2" y="178.7">D</text>
<text x="115.2" y="178.7">E</text>
<text x="140.1" y="178.7">F</text>
<text x="164.8" y="178.7">G</text>
<text x="189.8" y="178.7">H</text>
<text x="214.9" y="178.7">J</text>
<text x="239.6" y="178.7">K</text>
</g>
</svg>
